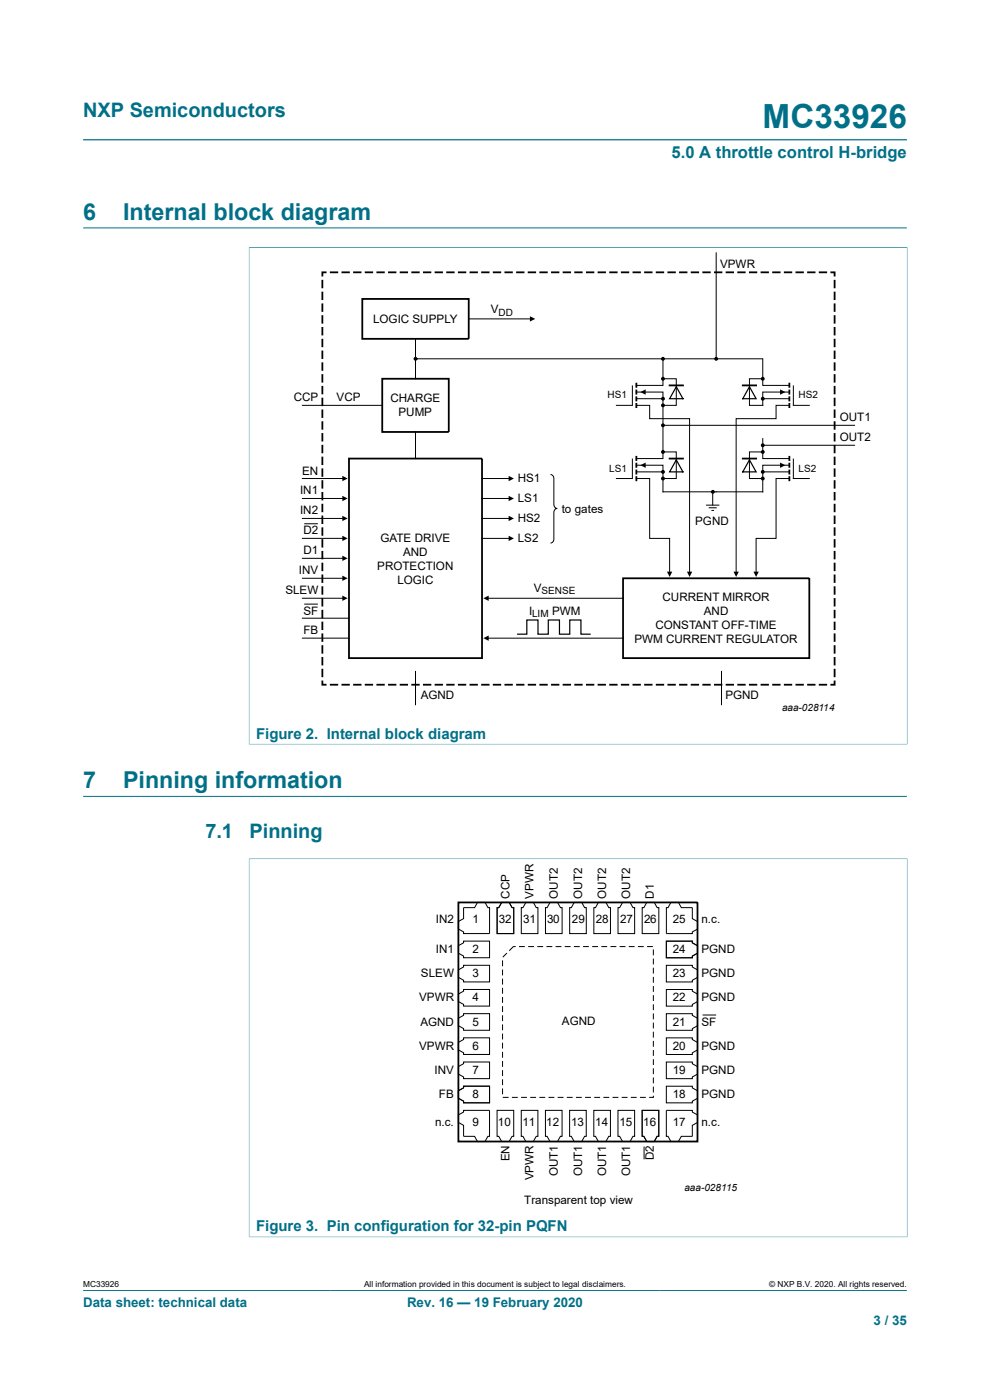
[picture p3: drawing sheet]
<svg xmlns="http://www.w3.org/2000/svg" width="210mm" height="297mm" viewBox="0 0 210 297" stroke-linecap="round" stroke-linejoin="round" font-family="sans-serif">
<path d="M17.6 29.7h174.8M17.6 48.3h174.8M52.8 52.5h139.7M52.8 52.4v105.5M192.4 52.4v105.5M52.8 157.9h139.7M17.6 168.9h174.8M52.8 182.2h139.7M52.8 182.1v80.4M192.4 182.1v80.4M17.6 273.8h174.8M52.8 262.4h139.7" fill="none" stroke="#007088" stroke-width=".21"/>
<g fill="none" stroke="#000" stroke-width=".38">
<path d="M68.4 59.4v1.8M69.3 57.8h-.9v.9M70 57.8h1.7M72.4 57.8h1.8M74.9 57.8h1.8M77.4 57.8h1.7M79.8 57.8h1.8M82.3 57.8h1.8M84.8 57.8h1.8M87.3 57.8h1.7M89.7 57.8h1.8M92.2 57.8h1.8"/>
<path d="M94.7 57.8h1.7M97.1 57.8h1.8M99.6 57.8h1.8M102.1 57.8h1.7M104.5 57.8h1.8M107 57.8h1.8M109.5 57.8h1.7M111.9 57.8h1.8M114.4 57.8h1.8M116.9 57.8h1.8M119.4 57.8h1.7M121.8 57.8h1.8"/>
<path d="M124.3 57.8h1.8M126.8 57.8h1.7M129.2 57.8h1.8M131.7 57.8h1.8M134.2 57.8h1.7M136.6 57.8h1.8M139.1 57.8h1.8M141.6 57.8h1.7M144.1 57.8h1.7M146.5 57.8h1.8M149 57.8h1.8M151.5 57.8h1.7"/>
<path d="M153.9 57.8h1.8M156.4 57.8h1.8M158.9 57.8h1.7M161.3 57.8h1.8M163.8 57.8h1.8M166.3 57.8h1.7M168.7 57.8h1.8M171.2 57.8h1.8M173.7 57.8h1.7M176.2 57.8h.8v.9M177 59.4v1.8M68.4 61.9v1.8"/>
<path d="M68.4 64.4v1.8M68.4 66.9v1.8M68.4 69.4v1.8M68.4 71.9v1.8M68.4 74.4v1.8M68.4 76.9v1.8M68.4 79.4v1.8M76.8 63.4h22.6v8.5h-22.6zM177 61.9v1.8M177 64.4v1.8M177 66.9v1.8M177 69.4v1.8"/>
<path d="M177 71.9v1.8M177 74.4v1.8M177 76.9v1.8M177 79.4v1.8M68.4 81.9v1.8M68.4 84.4v1.8M68.4 86.9v1.8M68.4 89.4v1.8M68.4 91.9v1.8M68.4 94.4v1.8M68.4 96.9v1.8M68.4 99.4v1.8"/>
<path d="M74 97.3h28.2v42.3h-28.2zM81.1 80.3h14.1v11.3h-14.1zM135 81.2v1.1M135 82.6v1.1M135 84.1v1M135 85.5v1.1M135 96.7v1.1M135 98.2v1M135 99.6v1.1M142 81.8h2.9M142 97.3h2.9M157.6 81.8h2.8"/>
<path d="M157.6 97.3h2.8M167.4 81.2v1.1M167.4 82.6v1.1M167.4 84.1v1M167.4 85.5v1.1M167.4 96.7v1.1M167.4 98.2v1M167.4 99.6v1.1M177 81.9v1.8M177 84.4v1.8M177 86.9v1.8M177 89.4v1.8"/>
<path d="M177 91.9v1.8M177 94.4v1.8M177 96.9v1.8M177 99.4v1.8M68.4 101.9v1.8M68.4 104.4v1.8M68.4 106.9v1.8M68.4 109.4v1.8M68.4 111.9v1.8M68.4 114.4v1.8M68.4 116.9v1.8M68.4 119.4v1.8"/>
<path d="M135 101v1.1M167.4 101v1.1M177 101.9v1.8M177 104.4v1.8M177 106.9v1.8M177 109.4v1.8M177 111.9v1.8M177 114.4v1.8M177 116.9v1.8M177 119.4v1.8M68.4 121.9v1.8M68.4 124.4v1.8"/>
<path d="M68.4 126.9v1.8M68.4 129.4v1.8M68.4 131.9v1.8M68.4 134.4v1.8M68.4 136.9v1.8M68.4 139.4v1.8M132.2 122.7h39.5v16.9h-39.5zM177 121.9v1.8M177 124.4v1.8M177 126.9v1.8M177 129.4v1.8M177 131.9v1.8"/>
<path d="M177 134.4v1.8M177 136.9v1.8M177 139.4v1.8M68.4 144.4v.9h.9M68.4 141.9v1.8M70 145.3h1.7M72.4 145.3h1.8M74.9 145.3h1.8M77.4 145.3h1.7M79.8 145.3h1.8M82.3 145.3h1.8M84.8 145.3h1.8"/>
<path d="M87.3 145.3h1.7M89.7 145.3h1.8M92.2 145.3h1.8M94.7 145.3h1.7M97.1 145.3h1.8M99.6 145.3h1.8M102.1 145.3h1.7M104.5 145.3h1.8M107 145.3h1.8M109.5 145.3h1.7M111.9 145.3h1.8M114.4 145.3h1.8"/>
<path d="M116.9 145.3h1.8M119.4 145.3h1.7M121.8 145.3h1.8M124.3 145.3h1.8M126.8 145.3h1.7M129.2 145.3h1.8M131.7 145.3h1.8M134.2 145.3h1.7M136.6 145.3h1.8M139.1 145.3h1.8M141.6 145.3h1.7M144.1 145.3h1.7"/>
<path d="M146.5 145.3h1.8M149 145.3h1.8M151.5 145.3h1.7M153.9 145.3h1.8M156.4 145.3h1.8M158.9 145.3h1.7M161.3 145.3h1.8M163.8 145.3h1.8M166.3 145.3h1.7M168.7 145.3h1.8M171.2 145.3h1.8M173.7 145.3h1.7"/>
<path d="M177 144.4v.9h-.8M177 141.9v1.8M97.2 191.4h50.8v50.8h-50.8z"/>
</g>
<g fill="#000">
<path d="M112.4 67.1l1.1 .6-1.1 .5zM135.8 83.2l1.2-.6v1.1zM135.8 98.7l1.2-.6v1.2zM165.5 98.1l1.1 .6-1.1 .6zM165.5 82.6l1.1 .6-1.1 .5zM72.6 117.9l1.1 .5-1.1 .6zM72.6 113.7l1.1 .5-1.1 .6zM72.6 109.4l1.1 .6-1.1 .5zM72.6 105.2l1.1 .5-1.1 .6zM72.6 101l1.1 .5-1.1 .6zM107.9 101l1.1 .5-1.1 .6zM107.9 105.2l1.1 .5-1.1 .6z"/>
<path d="M107.9 109.4l1.1 .6-1.1 .5zM107.9 113.7l1.1 .5-1.1 .6zM72.6 126.3l1.1 .6-1.1 .6zM72.6 122.1l1.1 .6-1.1 .5zM102.5 135.4l1.2-.6v1.1zM102.5 126.9l1.2-.5v1.1zM141.5 121.3h1.1l-.6 1.1zM145.7 121.3h1.1l-.5 1.1zM155.6 121.3h1.1l-.5 1.1zM159.8 121.3h1.1l-.5 1.1z"/>
<circle cx="88.1" cy="76.1" r=".28"/>
<circle cx="140.6" cy="76.1" r=".28"/>
<circle cx="151.9" cy="76.1" r=".28"/>
<circle cx="140.6" cy="86" r=".28"/>
<circle cx="140.6" cy="80.3" r=".28"/>
<circle cx="140.6" cy="90.2" r=".28"/>
<circle cx="140.6" cy="84.6" r=".28"/>
<circle cx="140.6" cy="95.9" r=".28"/>
<circle cx="161.8" cy="84.6" r=".28"/>
<circle cx="161.8" cy="94.5" r=".28"/>
<circle cx="161.8" cy="80.3" r=".28"/>
<circle cx="161.8" cy="95.9" r=".28"/>
<circle cx="140.6" cy="101.5" r=".28"/>
<circle cx="140.6" cy="100.1" r=".28"/>
<circle cx="151.2" cy="104.3" r=".28"/>
<circle cx="161.8" cy="100.1" r=".28"/>
<circle cx="161.8" cy="101.5" r=".28"/>
</g>
<g fill="none" stroke="#000" stroke-width=".21">
<path d="M151.9 53.5v22.6M88.1 76.1h73.7v5.7h5.6M88.1 71.9v8.4M99.4 67.7h13.4M140.6 76.1v5.7h-5.6M64.1 86h17M88.1 91.6v5.7M134.1 97.3v4.2h-3.3M134.1 81.8v4.2h-3.3M135 83.2h5.6v7M135 86h2.8v2.8h8.5v32.9M135 98.7h5.6v5.6h21.2v-5.6h5.6"/>
<path d="M135 84.6h5.6M140.6 80.3h2.9v5.7h-2.9M140.6 95.9h2.9v5.6h-2.9M140.6 90.2v7.1h-5.6M140.6 90.2h40.7M161.8 95.9h-2.8v5.6h2.8M161.8 93v4.3h5.6M161.8 80.3h-2.8v5.7h2.8v-2.8h5.6M161.8 84.6h5.6M161.8 94.5h19.5M167.4 86h-2.8v2.8h-8.4v33M168.3 97.3v4.2h3.4"/>
<path d="M168.3 81.8v4.2h3.4M64.1 101.5h8.9M64.1 105.7h8.9M64.1 110h8.9M64.1 114.2h8.9M64.1 118.4h8.9M64.6 111.1h2.7M102.2 101.5h6.1M102.2 105.7h6.1M102.2 110h6.1M102.2 114.2h6.1M116.8 100.7a.79 .79 0 0 1 .7 .8v5.5a.79 .79 0 0 0 .7 .9 .78 .78 0 0 0-.7 .8v5.7a.79 .79 0 0 1-.7 .8"/>
<path d="M135 101.5h2.8v12.7h4.2v7.5M135 100.1h5.6M149.8 107.2h2.8M150.3 107.7h1.7M150.9 108.3h.6M151.2 104.3v2.9M161.8 100.1h5.6M167.4 101.5h-2.8v12.7h-4.2v7.5M64.1 135.4h9.9M64.1 126.9h8.9M64.1 122.7h8.9M64.1 131.1h9.9"/>
<path d="M64.6 128.2h2.7M103.2 135.4h29M103.2 126.9h29M88.1 142.4v7.1M153 142.4v7.1M98.3 192.5h2.4l.6-1.1h1.6l.6 1.1h.3v5.6h-5.5v-.4l-1.1-.6v-1.6l1.1-.6zM106.4 191.4h1.6l.6 1.1h.4v5.6h-3.6v-5.6h.4zM111.5 191.4h1.6l.7 1.1h.3v5.6h-3.5v-5.6h.3zM116.7 191.4h1.6l.6 1.1h.3v5.6h-3.5v-5.6h.4zM121.8 191.4h1.6l.6 1.1h.4v5.6h-3.6v-5.6h.4zM126.9 191.4h1.6l.6 1.1h.4v5.6h-3.5v-5.6h.3zM132.1 191.4h1.6l.6 1.1h.3v5.6h-3.5v-5.6h.3z"/>
<path d="M137.2 191.4h1.6l.6 1.1h.4v5.6h-3.6v-5.6h.4zM141.3 198.1h5.6v-.4l1.1-.6v-1.6l-1.1-.6v-2.4h-2.4l-.6-1.1h-1.6l-.6 1.1h-.3v5.6M141.3 199.7h5.6v.3l1.1 .6v1.6l-1.1 .6v.4h-5.6zM97.2 216l1.1-.6v-.4h5.5v3.6h-5.5v-.4l-1.1-.6zM97.2 210.9l1.1-.6v-.4h5.5v3.5h-5.5v-.3l-1.1-.6zM97.2 205.8l1.1-.7v-.3h5.5v3.5h-5.5v-.3l-1.1-.7zM97.2 200.6l1.1-.6v-.3h5.5v3.5h-5.5v-.4l-1.1-.6zM106.6 203.7v1.3M106.6 205.7v1.2M106.6 207.6v1.3M106.6 209.6v1.2M106.6 211.5v1.2"/>
<path d="M106.6 213.4v1.3M106.6 215.4v1.2M106.6 217.3v1.3M106.6 219.3v1.2M107.5 202.2l-.8 .9M109.4 200.8h-.5l-.9 .9M110.1 200.8h1.2M112 200.8h1.3M114 200.8h1.2M115.9 200.8h1.2M117.9 200.8h1.2M119.8 200.8h1.2"/>
<path d="M121.7 200.8h1.3M123.7 200.8h1.2M125.6 200.8h1.3M127.6 200.8h1.2M129.5 200.8h1.2M131.4 200.8h1.3M133.4 200.8h1.2M135.3 200.8h1.3M137.3 200.8h1.2M138.6 201.4v1.3M138.6 203.4v1.2M138.6 205.3v1.2"/>
<path d="M138.6 207.2v1.3M138.6 209.2v1.2M138.6 211.1v1.3M138.6 213.1v1.2M138.6 215v1.2M138.6 216.9v1.3M138.6 218.9v1.2M141.3 204.8h5.6v.3l1.1 .7v1.5l-1.1 .7v.3h-5.6zM141.3 209.9h5.6v.4l1.1 .6v1.6l-1.1 .6v.3h-5.6zM141.3 215h5.6v.4l1.1 .6v1.6l-1.1 .6v.4h-5.6zM149 215.3h2.9M97.2 231.4l1.1-.6v-.4h5.5v3.6h-5.5v-.4l-1.1-.6z"/>
<path d="M97.2 226.3l1.1-.6v-.4h5.5v3.5h-5.5v-.3l-1.1-.6zM97.2 221.1l1.1-.6v-.3h5.5v3.5h-5.5v-.4l-1.1-.6zM105.4 235.6h3.6v5.5h-.4l-.6 1.1h-1.6l-.6-1.1h-.4zM106.6 221.2v1.2M106.6 223.1v1.3M106.6 225.1v1.2M106.6 227v1.3M106.6 229v1.2M106.6 230.9v1.2M106.7 232.8h1.2M108.6 232.8h1.2M110.5 232.8h1.3"/>
<path d="M110.6 235.6h3.5v5.5h-.4l-.6 1.1h-1.6l-.6-1.1h-.3zM112.5 232.8h1.2M114.4 232.8h1.2M115.7 235.6h3.5v5.5h-.3l-.6 1.1h-1.6l-.6-1.1h-.4zM116.4 232.8h1.2M118.3 232.8h1.2M120.2 232.8h1.3M120.8 235.6h3.6v5.5h-.4l-.6 1.1h-1.6l-.6-1.1h-.4zM122.2 232.8h1.2M124.1 232.8h1.2M126 235.6h3.5v5.5h-.4l-.6 1.1h-1.6l-.6-1.1h-.3zM126.1 232.8h1.2"/>
<path d="M128 232.8h1.2M129.9 232.8h1.3M131.1 235.6h3.5v5.5h-.3l-.7 1.1h-1.5l-.7-1.1h-.3zM131.9 232.8h1.2M133.8 232.8h1.2M135.8 232.8h1.2M136.2 235.6h3.5v5.5h-.3l-.6 1.1h-1.6l-.6-1.1h-.4zM138.6 232.5v.3h-.9M138.6 220.8v1.3M138.6 222.8v1.2M138.6 224.7v1.2M138.6 226.6v1.3"/>
<path d="M138.6 228.6v1.2M138.6 230.5v1.3M141.3 235.6h5.6v.3l1.1 .6v1.6l-1.1 .6v2.4h-2.4l-.6 1.1h-1.6l-.6-1.1h-.4zM141.3 220.2h5.6v.3l1.1 .6v1.6l-1.1 .7v.3h-5.6zM141.3 225.3h5.6v.4l1.1 .6v1.6l-1.1 .6v.3h-5.6zM141.3 230.4h5.6v.4l1.1 .6v1.6l-1.1 .6v.4h-5.6zM98.3 241v-2.3l-1.1-.6v-1.6l1.1-.6v-.3h5.5v5.5h-.3l-.6 1.1h-1.6l-.6-1.1h-2.4M136.6 243.2v2.7"/>
</g>
<g fill="none" stroke="#000" stroke-width=".25">
<path d="M143.5 82l1.4 2.6h-2.9zM143.5 97.6l1.4 2.5h-2.9zM159 97.6l1.4 2.5h-2.8zM159 82l1.4 2.6h-2.8zM109.7 134.5h2v-3h2.4v3h2.2v-3h2.4v3h2.2v-3h2.3v3h2.1"/>
<circle cx="88.1" cy="76.1" r=".28"/>
<circle cx="140.6" cy="76.1" r=".28"/>
<circle cx="151.9" cy="76.1" r=".28"/>
<circle cx="140.6" cy="86" r=".28"/>
<circle cx="140.6" cy="80.3" r=".28"/>
<circle cx="140.6" cy="90.2" r=".28"/>
<circle cx="140.6" cy="84.6" r=".28"/>
<circle cx="140.6" cy="95.9" r=".28"/>
<circle cx="161.8" cy="84.6" r=".28"/>
<circle cx="161.8" cy="94.5" r=".28"/>
<circle cx="161.8" cy="80.3" r=".28"/>
<circle cx="161.8" cy="95.9" r=".28"/>
<circle cx="140.6" cy="101.5" r=".28"/>
<circle cx="140.6" cy="100.1" r=".28"/>
<circle cx="151.2" cy="104.3" r=".28"/>
<circle cx="161.8" cy="100.1" r=".28"/>
<circle cx="161.8" cy="101.5" r=".28"/>
</g>
<text font-size="7.1" fill="#007088" x="161.8" y="27.2">MC33926</text>
<g font-size="4.9" fill="#007088">
<text x="17.6" y="46.6">6</text>
<text x="26.1" y="46.6">Internal block diagram</text>
<text x="17.6" y="167.2">7</text>
<text x="26.1" y="167.2">Pinning information</text>
</g>
<g font-size="4.2" fill="#007088">
<text x="17.6" y="24.8">NXP Semiconductors</text>
<text x="43.6" y="177.7">7.1</text>
<text x="52.9" y="177.7">Pinning</text>
</g>
<text font-size="3.5" fill="#007088" x="142.4" y="33.5">5.0 A throttle control H-bridge</text>
<g font-size="3.2" fill="#007088">
<text x="54.3" y="156.7">Figure 2. Internal block diagram</text>
<text x="54.3" y="261.3">Figure 3. Pin configuration for 32-pin PQFN</text>
</g>
<g font-size="2.8" fill="#007088">
<text x="17.6" y="277.3">Data sheet: technical data</text>
<text x="86.3" y="277.3">Rev. 16 — 19 February 2020</text>
<text x="185.3" y="281">3 / 35</text>
</g>
<g font-size="2.5">
<text x="152.7" y="56.9">VPWR</text>
<text x="79.1" y="68.5">LOGIC SUPPLY</text>
<text x="104.1" y="66.5">V</text>
<text x="62.3" y="85.1">CCP</text>
<text x="71.4" y="85.1">VCP</text>
<text x="82.8" y="85.4">CHARGE</text>
<text x="84.5" y="88.3">PUMP</text>
<text x="178.1" y="89.4">OUT1</text>
<text x="178.1" y="93.6">OUT2</text>
<text x="64.1" y="100.7">EN</text>
<text x="63.6" y="104.9">IN1</text>
<text x="109.8" y="102.3">HS1</text>
<text x="109.8" y="106.6">LS1</text>
<text x="63.6" y="109.1">IN2</text>
<text x="64.3" y="113.4">D2</text>
<text x="109.8" y="110.8">HS2</text>
<text x="119.2" y="108.7">to gates</text>
<text x="147.5" y="111.3">PGND</text>
<text x="64.3" y="117.6">D1</text>
<text x="80.7" y="115">GATE DRIVE</text>
<text x="85.5" y="118">AND</text>
<text x="109.8" y="115">LS2</text>
<text x="63.4" y="121.8">INV</text>
<text x="80" y="121">PROTECTION</text>
<text x="84.3" y="123.9">LOGIC</text>
<text x="113.2" y="125.6">V</text>
<text x="60.5" y="126.1">SLEW</text>
<text x="64.3" y="130.4">SF</text>
<text x="112.2" y="130.4">I</text>
<text x="117.1" y="130.4">PWM</text>
<text x="140.5" y="127.5">CURRENT MIRROR</text>
<text x="149.3" y="130.4">AND</text>
<text x="64.3" y="134.5">FB</text>
<text x="134.6" y="136.4">PWM CURRENT REGULATOR</text>
<text x="139" y="133.4">CONSTANT OFF-TIME</text>
<text x="89.2" y="148.4">AGND</text>
<text x="153.9" y="148.4">PGND</text>
<text x="108.1" y="190.6" transform="rotate(-90 108.1 190.6)">CCP</text>
<text x="113.2" y="190.6" transform="rotate(-90 113.2 190.6)">VPWR</text>
<text x="118.3" y="190.6" transform="rotate(-90 118.3 190.6)">OUT2</text>
<text x="123.5" y="190.6" transform="rotate(-90 123.5 190.6)">OUT2</text>
<text x="128.6" y="190.6" transform="rotate(-90 128.6 190.6)">OUT2</text>
<text x="133.7" y="190.6" transform="rotate(-90 133.7 190.6)">OUT2</text>
<text x="138.7" y="190.6" transform="rotate(-90 138.7 190.6)">D1</text>
<text x="92.5" y="195.8">IN2</text>
<text x="100.2" y="195.8">1</text>
<text x="105.8" y="195.8">32</text>
<text x="111" y="195.8">31</text>
<text x="116" y="195.8">30</text>
<text x="121.3" y="195.8">29</text>
<text x="126.4" y="195.8">28</text>
<text x="131.5" y="195.8">27</text>
<text x="136.6" y="195.8">26</text>
<text x="142.7" y="195.8">25</text>
<text x="148.8" y="195.8">n.c.</text>
<text x="92.5" y="202.3">IN1</text>
<text x="100.2" y="202.3">2</text>
<text x="142.7" y="202.3">24</text>
<text x="148.8" y="202.3">PGND</text>
<text x="89.3" y="207.3">SLEW</text>
<text x="100.2" y="207.3">3</text>
<text x="142.7" y="207.3">23</text>
<text x="148.8" y="207.3">PGND</text>
<text x="88.9" y="212.4">VPWR</text>
<text x="100.2" y="212.4">4</text>
<text x="142.7" y="212.4">22</text>
<text x="148.8" y="212.4">PGND</text>
<text x="89.2" y="217.6">AGND</text>
<text x="100.2" y="217.6">5</text>
<text x="119.2" y="217.5">AGND</text>
<text x="142.7" y="217.6">21</text>
<text x="148.8" y="217.6">SF</text>
<text x="88.9" y="222.8">VPWR</text>
<text x="92.2" y="227.9">INV</text>
<text x="100.2" y="222.8">6</text>
<text x="100.2" y="227.9">7</text>
<text x="142.7" y="222.8">20</text>
<text x="142.7" y="227.9">19</text>
<text x="148.8" y="222.8">PGND</text>
<text x="148.8" y="227.9">PGND</text>
<text x="93.1" y="232.9">FB</text>
<text x="100.2" y="232.9">8</text>
<text x="142.7" y="232.9">18</text>
<text x="148.8" y="232.9">PGND</text>
<text x="92.3" y="239">n.c.</text>
<text x="100.2" y="239">9</text>
<text x="105.6" y="239">10</text>
<text x="110.8" y="239">11</text>
<text x="115.8" y="239">12</text>
<text x="121.2" y="239">13</text>
<text x="126.3" y="239">14</text>
<text x="131.4" y="239">15</text>
<text x="136.4" y="239">16</text>
<text x="142.7" y="239">17</text>
<text x="148.8" y="239">n.c.</text>
<text x="108.1" y="246.4" transform="rotate(-90 108.1 246.4)">EN</text>
<text x="113.2" y="250.4" transform="rotate(-90 113.2 250.4)">VPWR</text>
<text x="118.3" y="249.6" transform="rotate(-90 118.3 249.6)">OUT1</text>
<text x="123.5" y="249.6" transform="rotate(-90 123.5 249.6)">OUT1</text>
<text x="128.6" y="249.6" transform="rotate(-90 128.6 249.6)">OUT1</text>
<text x="133.7" y="249.6" transform="rotate(-90 133.7 249.6)">OUT1</text>
<text x="138.7" y="246.1" transform="rotate(-90 138.7 246.1)">D2</text>
<text x="111.2" y="255.4">Transparent top view</text>
</g>
<g font-size="2.1">
<text x="105.7" y="67">DD</text>
<text x="128.9" y="84.5">HS1</text>
<text x="169.4" y="84.5">HS2</text>
<text x="129.2" y="100.1">LS1</text>
<text x="169.4" y="100.1">LS2</text>
<text x="112.9" y="130.9">LIM</text>
<text x="114.9" y="126.1">SENSE</text>
<text x="165.9" y="150.9">aaa-028114</text>
<text x="145.2" y="252.6">aaa-028115</text>
</g>
<g font-size="1.8">
<text x="17.6" y="273.1">MC33926</text>
<text x="77.2" y="273.1">All information provided in this document is subject to legal disclaimers.</text>
<text x="163.2" y="273.1">© NXP B.V. 2020. All rights reserved.</text>
</g>
</svg>
